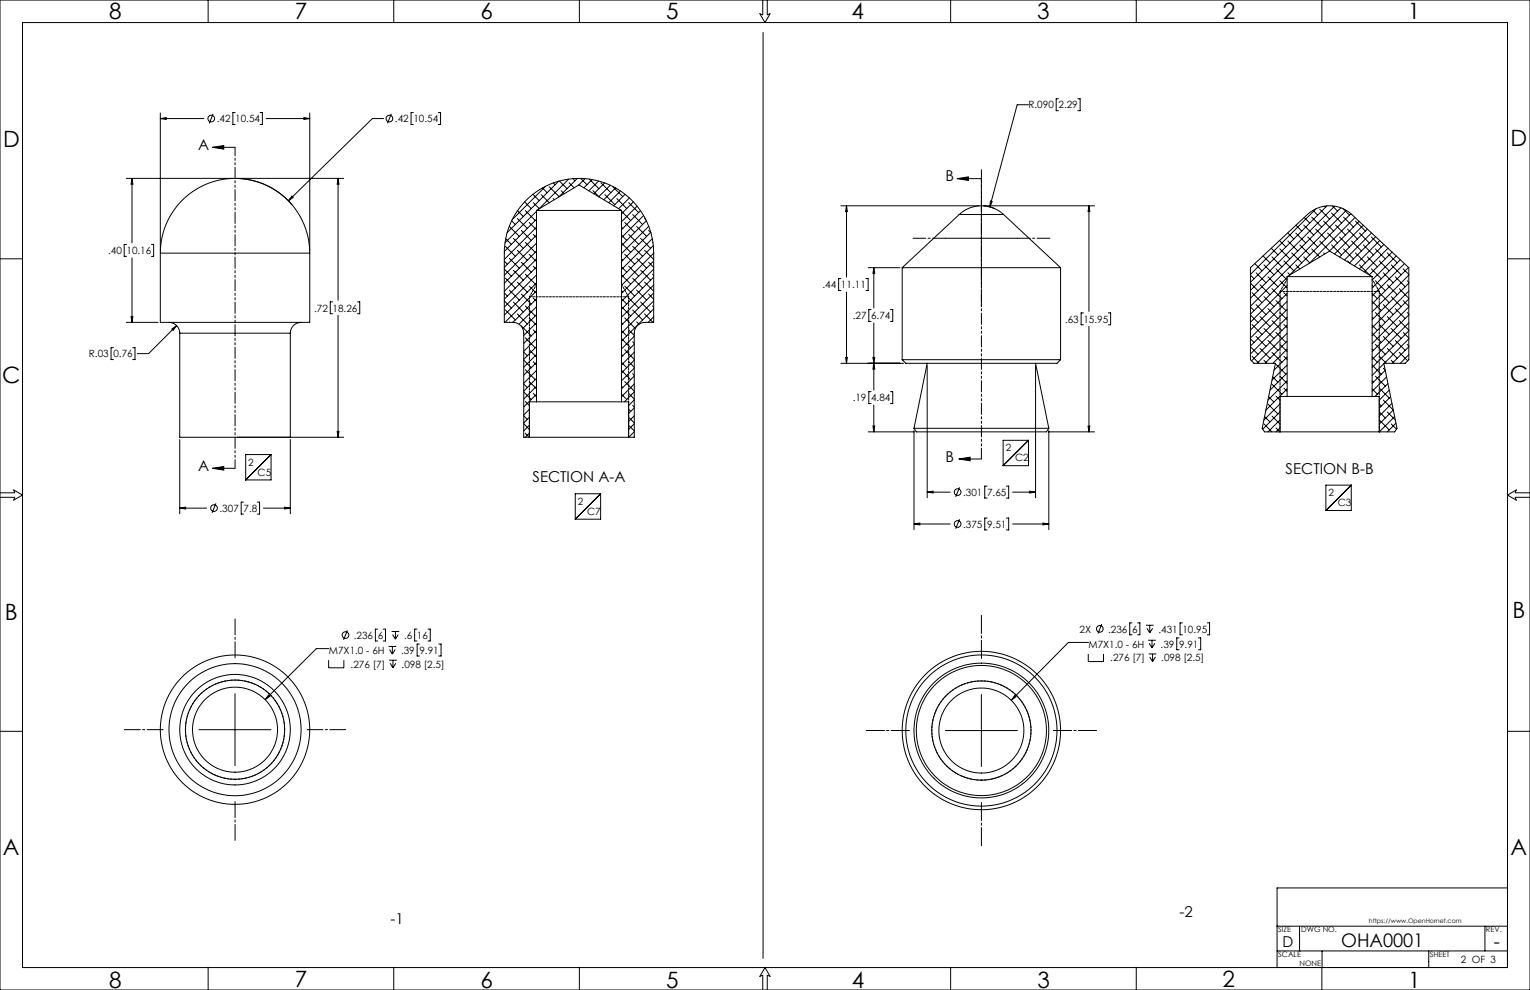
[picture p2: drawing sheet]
<svg xmlns="http://www.w3.org/2000/svg" width="864mm" height="559mm" viewBox="0 0 864 559" stroke-linecap="round" stroke-linejoin="round" font-family="sans-serif">
<g fill="none" stroke="#000" stroke-width=".56">
<path d="M0 0h864v559h-864zM13 13h838v533h-838zM117 0v13M222 0v13M327 0v13M431 0v8h-2l3 5 3-5h-2v-8M431 18v523M537 0v13M641 0v13M746 0v13M580 59h-6l-15 58M597 56h-1v6h1"/>
<path d="M608 56h2v6h-2M90 67l4-1v1zM90 67h25M90 64v78M120 64l-2 6M133 64h-2v6h2M147 64h1v6h-1M150 67h25M172 66l3 1h-3zM175 64v78M217 67h-7l-47 46M221 64l-2 6"/>
<path d="M233 64h-1v6h1M247 64h2v6h-2M120 83l6-1v2zM120 83h13M71 101h60M75 101v36M75 101v3h-1zM134 101h60M134 101a42 42 0 0 1 31 15M165 111l-2 2zM191 101v69M191 101v3h-1z"/>
<path d="M292 119l3 3M296 114l4 4M297 119l5 5M301 110l3 3M301 114l3 4M303 119l-18 18M303 119h48M303 119l24-15 24 15M303 119v108M305 110l5 4M306 106l3 3M308 105l-19 19"/>
<path d="M310 105l6 6M312 112l1 1M312 103l1 1M315 102l-29 29M316 102l4 5M317 108l1 1M321 101l-17 17M321 103l3 3M323 101l2 1M326 101l-11 10M328 101l3 3M330 101l-3 4"/>
<path d="M333 101l5 6M334 101l-4 5M335 108l3 3M338 102l-6 6M339 103l6 6M341 103l-6 6M341 110l6 5M344 105l-6 6M346 105l6 6M347 106l-6 7M348 112l6 6M350 108l-6 6"/>
<path d="M351 119l5 5M351 119v108M353 110l-7 6M355 114l6 6M355 112l-6 6M358 114l-7 7M360 116l-9 9M362 119l-11 11M475 116h78M478 116v40M478 116v3h-1zM540 101l7-1v2z"/>
<path d="M540 101h14M554 114v41M559 113l1 1-1 3zM615 116v60M615 116v3h-1zM618 116h-63l7 2M741 119l3 2M743 118l-37 37M745 118l5 6M748 116v1M749 116l-43 43M752 116l3 3"/>
<path d="M753 116l-47 48M757 117l-51 51M758 118l4 3M760 119l-54 54M71 138h-1v7h1M85 138h2v7h-2M285 139l6 6M285 135l4 3M286 131h.1M288 128l5 5M289 125l2 2M290 135l5 5"/>
<path d="M292 123l6 6M294 130l6 6M297 137l5 5M299 126l4 4M301 132l2 2M303 124l-18 18M303 128l-18 18M303 133l-18 18M303 137l-18 18M351 137l5 5M351 133l3 3M351 128l1 1"/>
<path d="M353 126l5 5M355 132l6 6M357 139l6 6M357 121l6 6M359 128l6 5M362 135l5 5M363 122l-12 12M364 123l1 1M365 125l-14 14M366 130l1 1M366 128l-15 15M367 131l-16 17"/>
<path d="M368 135l-17 17M368 137h1M369 139l-18 18M534 134h40M541 121a18 18 0 0 1 25 0M541 121h25M541 121l-32 30M566 121l33 30M722 136l4 3M727 131l3 4M727 136l6 6M731 132l6 5"/>
<path d="M731 127l4 3M734 138l5 6M736 127l6 6M736 123l3 3M738 134l6 5M740 123l6 5M743 129l5 6M745 136l5 6M747 125l6 5M749 132l6 5M752 138l5 6M752 120l5 6"/>
<path d="M754 127l5 6M756 134l6 5M758 123l6 5M761 129l5 6M762 121l-34 34M763 136l5 6M765 123l-26 26M765 125l6 5M767 125l-17 17M767 132l6 5M769 127l-16 16M770 138l5 6"/>
<path d="M772 129l-16 16M774 134l6 5M774 131l-15 16M776 134l-14 14M779 136l-15 14M781 138l-14 14M0 146h13M75 146v36M90 143a42 42 0 0 1 43-42 42 42 0 0 1 42 42M90 143v39h85v-39M90 143h85M285 152l4 4"/>
<path d="M285 147l1 2M285 157l6 6M288 146l5 5M290 153l5 5M292 159l6 6M292 141l6 6M294 148l6 6M297 155l5 5M299 144l4 4M301 150l2 2M303 142l-18 18M303 146l-18 18"/>
<path d="M303 151l-18 18M303 155l-18 18M303 160l-18 18M351 155l5 5M351 151l3 3M351 146l1 1M353 144l5 5M355 150l6 6M357 157l6 6M359 146l6 5M362 153l5 5M364 159l5 5"/>
<path d="M364 141l5 5M366 148l3 3M368 155h1M369 143l-18 18M369 147l-18 19M369 152l-18 18M369 156l-18 19M475 157h-2v7h2M489 157h1v7h-1M490 151h18M493 151l1 3h-1zM493 151v23"/>
<path d="M509 151h90M509 151v52M599 151v52M706 160l4 4M706 155l2 2M708 149l4 4M709 154l6 6M713 144l4 4M713 150l6 5M716 156l5 6M718 140l3 4M718 145l6 6"/>
<path d="M720 152l6 5M722 158l5 5M722 141l6 5M725 147l5 6M727 156h47M727 156l23-14 24 14M727 156v68M727 157l-21 20M727 154l1 1M729 143l6 5M731 150l3 2M736 145l3 3"/>
<path d="M740 141l5 4M747 143h1M758 141l6 5M761 147l1 2M765 143l6 5M772 145l5 6M774 152l6 5M774 156v68M776 158l6 6M776 141l6 5M779 147l5 6M781 154l5 6"/>
<path d="M783 143l6 5M783 140l-13 13M785 150l6 5M786 142l-13 13-6-5M788 156l5 6M788 144l-14 14M790 147l-16 16M792 152l3 3M793 149l-19 18M794 158l1 1M795 151l-21 21M795 155l-21 21"/>
<path d="M795 160l-21 20M851 146h13M74 179h1v3zM188 170h-2v7h2M191 178v69M202 170h1v7h-1M285 170l4 4M285 165l1 2M285 175l6 6M288 164l5 5M290 170l5 6M292 177l6 6"/>
<path d="M294 166l6 6M297 173l5 5M299 179l4 5M299 162l4 4M301 168l2 2M303 164l-18 18M303 169l-14 13M303 173l-10 10M303 178l-8 7M351 173l5 5M351 169l3 3M351 164l1 1"/>
<path d="M353 179l5 6M353 162l5 5M355 168l6 6M357 175l6 6M359 164l6 5M362 170l5 6M364 177l5 5M366 166l3 3M368 173h1M369 161l-18 18M369 165l-18 19M369 170l-18 18"/>
<path d="M369 174l-18 19M369 179l-3 3M478 165v40M492 175h-2v6h2M503 175h1v6h-1M612 177h-2v6h2M626 177h1v6h-1M706 178l4 4M706 173l2 2M707 165l5 6M709 172l6 6M711 179l6 5"/>
<path d="M711 161l6 5M713 167l6 6M716 174l5 6M718 163l6 6M720 170l6 5M722 176l5 4M725 165l2 2M727 161l-21 21M727 166l-21 20M727 170l-21 21M727 175l-21 20M727 179l-21 21"/>
<path d="M774 179l1 1M774 170l6 5M774 166l3 3M774 161l1 1M776 176l6 6M779 165l5 6M781 172l5 6M783 179l6 5M783 161l6 5M785 167l6 6M788 174l5 6M790 163l5 5"/>
<path d="M792 170l3 3M794 176l1 1M795 164l-21 21M795 169l-21 20M795 173l-21 21M795 178l-21 20M64 196h-1v7h1M71 182h18M75 196h1v7h-1M95 182a6 6 0 0 1 6 6M97 186l3-2-2 2zM100 184l-16 16h-6"/>
<path d="M101 188v59h63v-59M101 188h63M170 182a6 6 0 0 0-6 6M288 182h.1M294 184l6 6M296 199l2 2M297 191l5 5M299 197l4 5M301 186l2 2M303 182l-7 7M303 187l-7 7M303 191l-7 7"/>
<path d="M303 196l-7 7M351 191l5 5M351 187l3 3M351 182l1 1M353 197l5 6M355 186l3 3M357 193l1 1M358 190l-7 7M358 194l-7 8M358 199l-7 7M359 182l2 1M493 182v38"/>
<path d="M615 184v60M706 196l4 4M706 191l2 2M707 183l5 6M709 190l6 6M711 197l6 5M713 185l6 6M716 192l5 6M718 199l6 6M718 181l6 6M720 188l6 5M722 194l5 4"/>
<path d="M725 183l2 2M727 184l-21 20M727 188l-17 17M727 193l-13 12M727 197l-8 8M774 197l1 1M774 188l6 5M774 184l3 3M776 194l6 6M779 183l5 6M781 190l5 6M783 197l6 5"/>
<path d="M785 185l6 6M788 192l5 6M790 199l5 5M790 181l5 5M792 188l3 3M794 194l1 1M795 182l-21 21M795 187l-21 20M795 191l-14 14M795 196l-9 9M296 217l2 2M296 203l4 5"/>
<path d="M297 209l5 5M299 215l4 4M301 204l2 2M303 200l-7 7M303 205l-7 7M303 209l-7 7M303 214l-7 7M303 218l-7 7M351 218l1 1M351 209l5 5M351 205l3 3M351 200l1 1"/>
<path d="M353 215l5 6M355 204l3 3M357 211l1 1M358 203l-7 7M358 208l-7 7M358 212l-7 7M358 217l-7 7M475 205h35M477 202h1v3zM493 202h1l-1 3zM493 205l1 3h-1zM509 203l2 2h86l2-2"/>
<path d="M509 203h90M523 206v75M523 205l-7 37M585 206v75M585 205l7 37M707 201l4 4M713 203l2 2M718 217l6 5M718 213l3 3M720 206l6 5M722 212l5 4M725 219l2 2"/>
<path d="M725 201l2 2M727 202l-8 7M727 206l-9 9M727 211l-10 9M727 215l-11 11M727 220l-12 11M774 220l3 2M774 215l1 1M774 206l6 5M774 202l3 3M776 212l6 6M779 219l5 6"/>
<path d="M779 201l3 4M781 208l1 1-8 7M781 205l-7 7M783 213l-9 8M783 216l-7 8M785 203l2 2M795 200l-5 5M296 239l3 3M296 235l2 2M296 221l4 4M297 227l2 2M299 233h.1"/>
<path d="M299 231l-3 3M299 236l-3 3M301 222l2 2M303 223l-7 7M303 227h48M303 227h-4v20M351 223l3 2M351 227h4v20M355 236l3 3M355 231l1 1M355 222l3 3M357 229l1 1"/>
<path d="M358 221l-6 6M358 226l-3 3M358 230l-3 3M358 235l-3 3M358 239l-3 3M492 221h-2v7h2M493 229v15M503 221h1v7h-1M713 239l5 5M714 235l3 3M715 231h.1M716 228l5 6"/>
<path d="M716 224l3 3M718 235l4 4M720 224l2 2M722 230h.1M722 228l-9 9M722 232l-9 10M722 237l-6 7M727 224h47M727 224h-5v20M774 224h5v20M779 232l3 4M779 228l1 1"/>
<path d="M779 237l5 6M781 226l5 5-7 8M783 233l5 4M784 220l-5 6M785 224l-6 6M785 239l3 3M786 228l-7 7M787 235l-8 9M788 239l-5 5M101 248v42M134 247h60M153 257h-14v14"/>
<path d="M153 257v14h-14M153 257l-14 14M164 248v42M190 243h1v4zM297 245l2 2M299 240l-3 3M299 245l-2 2M299 247h-3v-59a6 6 0 0 0-6-6h-5v-39a42 42 0 0 1 42-42 42 42 0 0 1 42 42v39h-5a6 6 0 0 0-6 6v59h-3M299 247h56M355 240l3 3M358 244l-3 3M490 244h26"/>
<path d="M493 240h1l-1 4zM516 243v56M516 242h76M516 242l1 2h74l1-2M541 259h13M541 259l7-1v2zM581 249h-15v14M581 249v14h-15M581 249l-15 14M592 244h26M592 243v56M614 240h1v4z"/>
<path d="M720 242l2 2M722 244h-8l-2-2 8-37h-12l-2-2v-52l32-30a18 18 0 0 1 25 0l32 30v52l-2 2h-12l8 37-2 2h-8M722 244h57M722 241l-2 3M0 278h8v-2l5 3-5 3v-1h-8M120 264l6-1v2zM120 264h13M339 279h-14v14M339 279v14h-14M339 279l-14 14M523 278l4-1v1zM523 278h13"/>
<path d="M542 275l-3 5M557 274h-1v7h1M568 274h1v7h-1M572 278h13M581 277l4 1h-4zM763 274h-15v14M763 274v14h-15M763 274l-15 14M864 278h-9l1-2-5 3 5 3-1-1h9M101 287h16M101 287l4-1v1zM122 284l-2 5"/>
<path d="M137 283h-1v7h1M145 283h2v7h-2M149 287h15M161 286l3 1h-3zM516 296h20M516 296l3-1v1zM542 293l-3 5M557 292h-1v7h1M568 292h1v7h-1M572 296h20M589 295l3 1h-3zM196 356l-2 5"/>
<path d="M213 355h-1v7h1M216 355h2v7h-2M221 356h4M222 358l1 3M223 356v5M225 358l-2 3M235 355h-1v7h1M242 355h1v7h-1M622 352l-2 6M639 352h-1v6h1M642 352h1v6h-1M647 353h4"/>
<path d="M647 355l2 2M649 353v4M651 355l-2 2M667 352h-1v6h1M681 352h2v6h-2M185 373v4h9v-4M186 366h-7l-29 29M219 365h5M220 373h4M220 367l1 2M220 374l2 3M221 365v4"/>
<path d="M222 373v4M223 367l-2 2M223 374l-1 3M237 364h-2v6h2M248 364h1v6h-1M614 369v4h9v-4M614 363h-11l-32 32M648 361h4M648 369h5M649 363l1 3M649 371l2 2M650 361v5"/>
<path d="M651 369v4M652 363l-2 3M652 371l-1 2M666 360h-2v7h2M676 360h2v7h-2M133 392v40M152 392v1l-2 2zM554 392v41M573 393l-2 2zM0 413h13M112 412h41M534 412h40"/>
<path d="M851 413h13M851 501h-130v45h130M721 537h130M721 523h130M734 523v14M746 537v22M806 537v9M838 523v14M117 546v13M222 546v13M327 546v13M431 559v-9l-2 1 3-5 3 5-2-1v9"/>
<path d="M537 546v13M641 546v13"/>
<circle cx="119" cy="67" r="1.9"/>
<circle cx="220" cy="67" r="1.9"/>
<circle cx="541" cy="278" r="1.9"/>
<circle cx="121" cy="287" r="1.9"/>
<circle cx="541" cy="296" r="1.9"/>
<circle cx="195" cy="358" r="1.9"/>
<circle cx="621" cy="355" r="1.9"/>
<circle cx="133" cy="412" r="28"/>
<circle cx="133" cy="412" r="37"/>
<circle cx="133" cy="412" r="24"/>
<circle cx="133" cy="412" r="42"/>
<circle cx="133" cy="412" r="31"/>
<circle cx="554" cy="412" r="37"/>
<circle cx="554" cy="412" r="24"/>
<circle cx="554" cy="412" r="45"/>
<circle cx="554" cy="412" r="28"/>
<circle cx="554" cy="412" r="38"/>
<circle cx="554" cy="412" r="43"/>
</g>
<path d="M133 440a28 28 0 0 1-25-42 28 28 0 0 1 48-1 28 28 0 0 1-22 43h-1M554 440a28 28 0 0 1-25-41 28 28 0 0 1 49-2 28 28 0 0 1-23 43h-1" fill="none" stroke="#000" stroke-width=".56" stroke-dasharray="1.3 .6" stroke-dashoffset=".3" stroke-linecap="butt"/>
<path d="M133 83v181" fill="none" stroke="#000" stroke-width=".56" stroke-dasharray="6.3 1.3 1.3 1.3 1.3 1.3" stroke-dashoffset="1.5"/>
<path d="M554 101v158" fill="none" stroke="#000" stroke-width=".56" stroke-dasharray="6.3 1.3 1.3 1.3 1.3 1.3" stroke-dashoffset=".3"/>
<path d="M554 114v-18M534 134h-19M574 134h19M554 155v18" fill="none" stroke="#000" stroke-width=".56" stroke-dasharray="15.2 1.3 1.3 1.3" stroke-dashoffset="8"/>
<path d="M355 168h-56M779 164h-56" fill="none" stroke="#000" stroke-width=".56" stroke-dasharray="1.3 .6" stroke-dashoffset=".3"/>
<path d="M299 247v-79M355 247v-79M723 244v-80M779 244v-80" fill="none" stroke="#000" stroke-width=".56" stroke-dasharray="1.3 .6" stroke-dashoffset=".1"/>
<path d="M299 168l4-7M355 168l-4-7M723 164l4-6M779 164l-4-6" fill="none" stroke="#000" stroke-width=".56" stroke-dasharray="1.3 .6" stroke-dashoffset=".4"/>
<path d="M133 371v-22M92 412h-22M173 412h22M133 452v22" fill="none" stroke="#000" stroke-width=".56" stroke-dasharray="15.2 1.3 1.3 1.3" stroke-dashoffset="6.2"/>
<path d="M554 372v-25M513 412h-24M595 412h24M554 453v24" fill="none" stroke="#000" stroke-width=".56" stroke-dasharray="15.2 1.3 1.3 1.3" stroke-dashoffset="5"/>
<g fill="#000">
<path d="M120 83l6-1v2zM120 264l6-1v2zM540 101l7-1v2zM541 259l7-1v2z"/>
<path d="M165 111l-2 2 2-2zM190 243h1v4zM191 101v3h-1zM75 101v3h-1zM74 179h1v3zM101 287l4-1v1zM161 286l3 1h-3zM90 67l4-1v1zM172 66l3 1h-3zM97 186h1l2-2zM152 392l-2 3 2-2zM559 113v4l1-3zM478 116v3h-1zM477 202h1v3zM493 202h1l-1 3zM493 151l1 3h-1zM516 296l3-1v1zM589 295l3 1h-3zM523 278l4-1v1zM581 277l4 1h-4zM493 205l1 3h-1zM493 240h1l-1 4zM615 116v3h-1zM614 240h1v4zM573 393l-2 2 2-2z"/>
</g>
<g font-size="12.7">
<text x="62" y="11">8</text>
<text x="166" y="11">7</text>
<text x="271" y="11">6</text>
<text x="376" y="11">5</text>
<text x="481" y="11">4</text>
<text x="585" y="11">3</text>
<text x="690" y="11">2</text>
<text x="795" y="11">1</text>
<text x="2" y="83">D</text>
<text x="853" y="82">D</text>
<text x="852" y="216">C</text>
<text x="1" y="216">C</text>
<text x="3" y="350">B</text>
<text x="854" y="349">B</text>
<text x="2" y="483">A</text>
<text x="853" y="482">A</text>
<text x="62" y="558">8</text>
<text x="166" y="557">7</text>
<text x="271" y="558">6</text>
<text x="376" y="558">5</text>
<text x="481" y="558">4</text>
<text x="586" y="558">3</text>
<text x="690" y="557">2</text>
<text x="795" y="558">1</text>
</g>
<g font-size="10.6">
<text x="757" y="535">OHA0001</text>
<text x="843" y="535">-</text>
</g>
<g font-size="8.5">
<text x="112" y="85">A</text>
<text x="534" y="102">B</text>
<text x="534" y="261">B</text>
<text x="112" y="266">A</text>
<text x="726" y="267">SECTION B-B</text>
<text x="301" y="272">SECTION A-A</text>
<text x="220" y="522">-1</text>
<text x="666" y="517">-2</text>
<text x="724" y="535">D</text>
</g>
<g font-size="5.6">
<text x="581" y="61">R.090</text>
<text x="597" y="61">2.29</text>
<text x="122" y="69">.42</text>
<text x="133" y="69">10.54</text>
<text x="223" y="69">.42</text>
<text x="233" y="69">10.54</text>
<text x="61" y="143">.40</text>
<text x="71" y="143">10.16</text>
<text x="464" y="163">.44</text>
<text x="475" y="163">11.11</text>
<text x="177" y="176">.72</text>
<text x="188" y="176">18.26</text>
<text x="481" y="180">.27</text>
<text x="492" y="180">6.74</text>
<text x="601" y="182">.63</text>
<text x="612" y="182">15.95</text>
<text x="50" y="202">R.03</text>
<text x="64" y="202">0.76</text>
<text x="481" y="227">.19</text>
<text x="492" y="227">4.84</text>
<text x="568" y="255">2</text>
<text x="140" y="263">2</text>
<text x="573" y="260">C2</text>
<text x="145" y="268">C5</text>
<text x="544" y="280">.301</text>
<text x="557" y="280">7.65</text>
<text x="750" y="280">2</text>
<text x="326" y="285">2</text>
<text x="755" y="286">C3</text>
<text x="124" y="289">.307</text>
<text x="137" y="289">7.8</text>
<text x="331" y="291">C7</text>
<text x="544" y="298">.375</text>
<text x="557" y="298">9.51</text>
<text x="609" y="357">2X</text>
<text x="625" y="357">.236</text>
<text x="639" y="357">6</text>
<text x="654" y="357">.431</text>
<text x="667" y="357">10.95</text>
<text x="200" y="361">.236</text>
<text x="213" y="361">6</text>
<text x="228" y="361">.6</text>
<text x="235" y="361">16</text>
<text x="614" y="366">M7X1.0 - 6H</text>
<text x="655" y="366">.39</text>
<text x="666" y="366">9.91</text>
<text x="186" y="369">M7X1.0 - 6H</text>
<text x="226" y="369">.39</text>
<text x="237" y="369">9.91</text>
<text x="198" y="377">.276 [7]</text>
<text x="227" y="377">.098 [2.5]</text>
<text x="627" y="373">.276 [7]</text>
<text x="655" y="373">.098 [2.5]</text>
<text x="825" y="544">2 OF 3</text>
</g>
<g font-size="4.2">
<text x="721" y="526">SIZE</text>
<text x="735" y="526">DWG NO.</text>
<text x="839" y="526">REV.</text>
<text x="721" y="540">SCALE</text>
<text x="733" y="545">NONE</text>
<text x="807" y="540">SHEET</text>
</g>
<text font-size="3.5" x="773" y="521">https://www.OpenHornet.com</text>
</svg>
